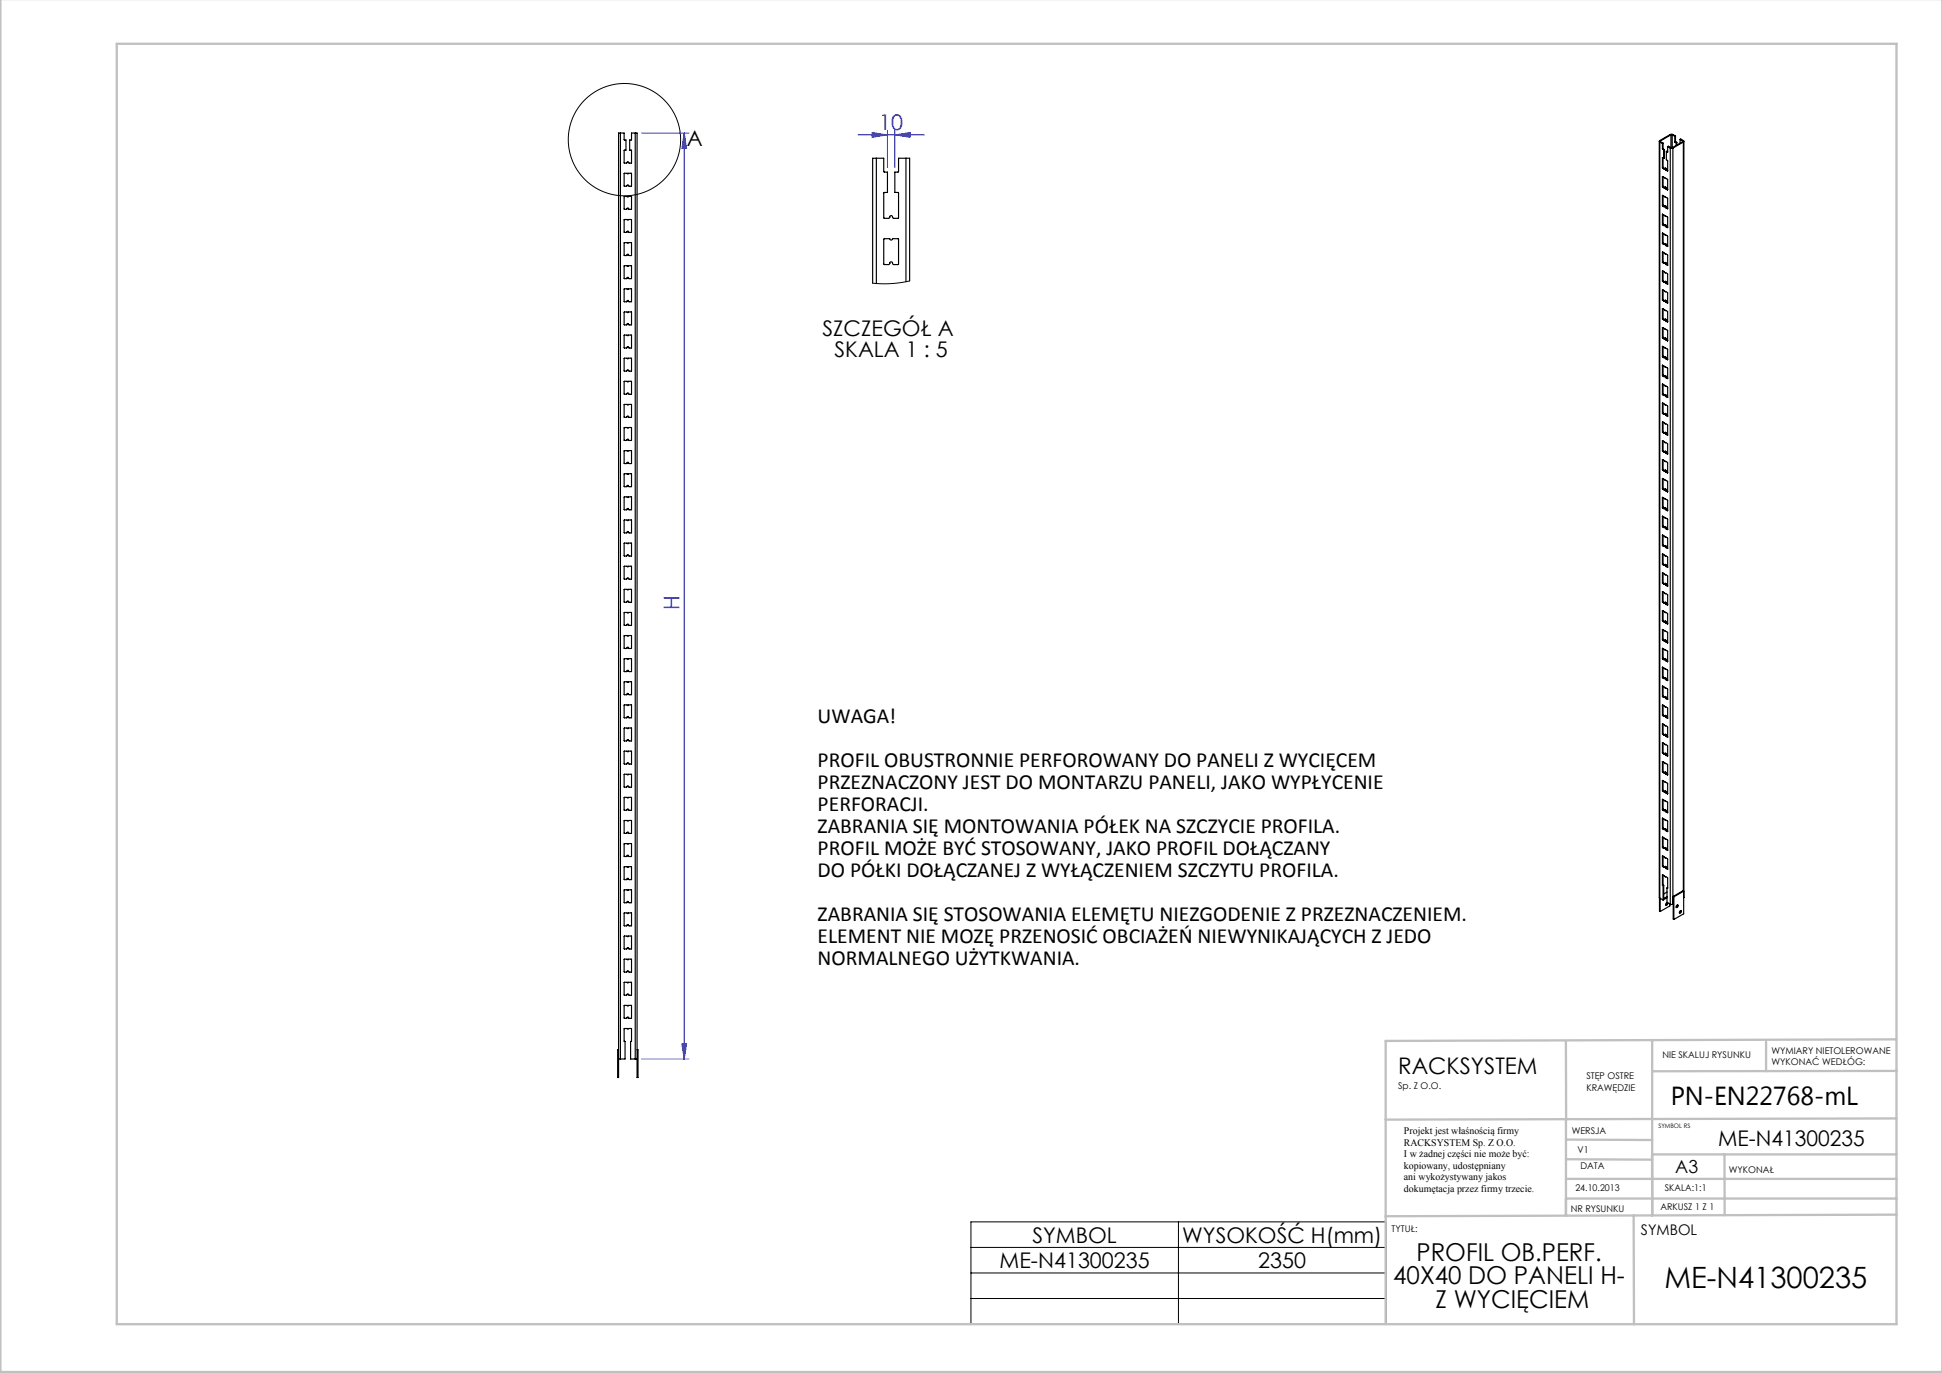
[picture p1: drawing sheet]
<svg xmlns="http://www.w3.org/2000/svg" width="420mm" height="297mm" viewBox="0 0 420 297" stroke-linecap="round" stroke-linejoin="round" font-family="sans-serif">
<g fill="none" stroke="#000" stroke-width=".22">
<path d="M210 264.3h89.7v22.1h-89.7zM210 269.8h89.7M210 275.4h89.7M254.9 264.3v22.1M210 280.9h89.7"/>
<circle cx="135.1" cy="30.2" r="12.1"/>
</g>
<path d="M138.8 28.8h10.2M148 28.8l.5 3.3h-1zM148 28.8v200.3M185.6 29.2h14.3M188.6 28.7l3.3 .5-3.3 .5zM191.9 28.2v8M193.5 29.2l3.3-.5v1zM193.5 28.2v8M138.8 229.1h10.2M147.5 225.8h1l-.5 3.3z" fill="none" stroke="#00f" stroke-width=".22"/>
<g fill="none" stroke="#c0c0c0" stroke-width=".5">
<path d="M.1 -.1v296.9h419.9M25.2 9.5h385v276.9h-385zM338.7 225.2v16.9M357.3 225v37.9v-13.2M382 225.4v6.3M410.1 224.8l-110.4 .4v61.2M410.1 231.7h-52.8M338.7 259.3h71.5M338.7 255h71.5M338.7 250.8l18.6 .1M338.7 246.5l18.6 .1M338.7 242.1v20.9"/>
<path d="M357.3 249.7h52.9M373 249.7v13.2M410.1 241.9l-110.4 .3M353.3 262.9l.1 23.5M410.2 262.7l-110.5 .4"/>
</g>
<g fill="#00f">
<path d="M148 28.8l.5 3.3h-1zM147.5 225.8h1l-.5 3.3z"/>
<path d="M188.6 28.7l3.3 .5-3.3 .5zM193.5 29.2l3.3-.5v1z"/>
</g>
<g fill="none" stroke="#000" stroke-width=".25">
<path d="M134.2 28.8h-.4v204.3h-.2v-6h.2M134.2 28.8h.8v1.4l.4 .1v2.2h-.4v2.7l.5 .1 .1-.2M134.2 28.8v200.3M135.6 35.1l.2-.1 .1 .1M135.6 35.1h.1M135.9 35.1h.1M137.4 28.8h.4v204.3h.2v-6h-.2M137.4 28.8h-.8v1.4l-.4 .1v2.2h.4v2.7l-.6 .1-.1-.2M137.4 28.8v200.3M189.5 34.2h-.8v27.1M189.5 34.2h1.6v2.9l.8 .1v4.4h-.7l-.1 .2v5.3l1.1 .1 .2-.2M189.5 34.2v27.1"/>
<path d="M195.9 34.2h.8v26.6M195.9 34.2h-1.6v2.9l-.8 .1v4.4h.7l.1 .2v5.3l-1 .1-.3-.2M195.9 34.2v26.7M358.9 30.6v163.5l.1 .2M359 30.7l.5 .4M359 30.7v163.6M359.1 30.5v.1M359.1 30.6l.6 .4M359.5 32.2l.1 .1M359.5 36.3l.1 .1M359.5 31.1v1.1M359.5 34.1v2.2"/>
<path d="M359.5 38.2v2.2M359.6 38.2l1.1 .6v2.2M359.6 38.2h-.1M359.6 34.1h-.1M359.6 32.3l.2 .1M359.6 34.1l.2 .1M359.6 36.4l.3 .2M359.7 32.1v.1M359.7 36.2v.1M359.7 31v1.1M359.7 34.2v2M359.7 38.2v2.1"/>
<path d="M359.7 31l-.2 .1M359.7 32.1l-.2 .1M359.7 36.2l-.2 .1M359.7 32.2l-.1 .1M359.7 32.2l.3 .2M359.7 36.3l.3 .2M359.7 36.3l-.1 .1M359.8 32.4v1.8M360 32.4v1.8h-.2M360 32.4h-.2M360 36.5l-.1 .1M360 36.5l.2 .1"/>
<path d="M360 36.5h.1M360 36.4l.2-.1 .1 .2M360.2 36.6l.1 .2M360.3 38.6h-.1M360.3 36.8l.3 .2M360.3 36.6l.1 .1M360.3 36.5v.1M360.3 36.5l-.1 .1M360.4 32.8v1.8l.3 .2v2.2M360.4 32.8l.2 .1M360.4 32.8h.3M360.4 36.7l-.1 .1"/>
<path d="M360.4 36.7l.3 .1M360.7 32.9h-.1M360.7 37h-.1M360.7 31.7l.5 .3M360.7 31.7l.1-.1 .6 .4M360.7 31.7v1.2M361.2 32h.6M361.2 32v163.6M361.4 32h.3M361.4 29.2h.3M361.4 29.2l-2.3 1.3M361.4 29.2v2.8"/>
<path d="M361.7 29.2l.5 .3M361.7 29.2v2.8M361.8 32v163.6M362.2 30.7l.1 .1M362.2 29.5v1.2M362.3 30.8l.2 .1M362.4 29.4l-.7-.3h-.4l-2.4 1.3 .1 .3M362.4 30.6v.1M362.4 29.4l-.2 .1M362.4 30.6l-.2 .1M362.4 29.4v1.2M362.4 30.7l-.1 .1"/>
<path d="M362.4 30.7l.2 .1M362.5 30.9v.6M362.6 30.8l-.1 .1M362.6 30.8v.6M363.4 30.2l.1-.1 .6 .3v.3M363.4 30.2l.5 .3M363.4 30.2v.8M363.9 30.5v.1M363.9 30.6l-2.2 1.4M364.1 30.7l-2.3 1.3M364.1 30.7v162M364.2 30.6l-.1 163.6"/>
<path d="M135.6 55.1l.2-.1 .1 .1M135.6 55.1l-.1 .2-.5-.1v-2.7h.6l.2 .1 .1-.1h.6l.1 2.7-.6 .1-.1-.2M135.6 50.1l.2-.1 .1 .1M135.6 50.1l-.1 .2-.5-.1v-2.7h.6l.2 .1 .1-.1h.6l.1 2.7-.6 .1-.1-.2M135.6 45.1l.2-.1 .1 .1M135.6 45.1l-.1 .2-.5-.1v-2.7h.6l.2 .1 .1-.1h.6l.1 2.7-.6 .1-.1-.2M135.6 40.1l.2-.1 .1 .1M135.6 40.1l-.1 .2-.5-.1v-2.7h.6l.2 .1 .1-.1h.6l.1 2.7-.6 .1-.1-.2M135.6 40.1h.1M135.6 45.1h.1M135.6 50.1h.1M135.6 55.1h.1"/>
<path d="M135.9 40.1h.1M135.9 45.1h.1M135.9 50.1h.1M135.9 55.1h.1M192.4 56.9a.3 .3 0 0 1 .3-.3 .3 .3 0 0 1 .3 .3M192.4 57l-.2 .2-1.1-.1v-5.4l1.3-.1a.3 .3 0 0 0 .3 .3 .3 .3 0 0 0 .3-.3l1.3 .1v5.4l-1 .1-.3-.2M192.4 46.9a.3 .3 0 0 1 .3-.3 .3 .3 0 0 1 .3 .3M192.4 46.9v.1M192.4 56.9v.1M193 46.9v.1M193 56.9v.1M359.5 56.7l.1 .1"/>
<path d="M359.5 52.6l.1 .1M359.5 48.6h.1M359.5 44.5l.1 .1M359.5 40.4l.1 .1M359.5 42.3v2.2M359.5 46.4v2.2M359.5 50.5v2.1M359.5 54.5v2.2M359.5 58.6v2.2M359.6 58.6l1.1 .6v2.3M359.6 58.6h-.1M359.6 54.5l1.1 .7v2.2"/>
<path d="M359.6 54.5h-.1M359.6 50.4l1.1 .7v2.2M359.6 50.4l-.1 .1M359.6 46.4l1.1 .6v2.2M359.6 46.4h-.1M359.6 42.3l1.1 .6v2.2M359.6 42.3h-.1M359.6 56.8l.3 .2M359.6 52.7l.3 .2M359.6 48.6l.3 .2M359.6 44.6l.3 .1M359.6 40.5l.3 .2"/>
<path d="M359.7 40.3v.1M359.7 44.4v.1M359.7 48.5v.1M359.7 52.6h.1M359.7 56.6v.1M359.7 42.3v2.1M359.7 46.4v2.1M359.7 50.5v2.1M359.7 54.6v2M359.7 58.7v2M359.7 40.3l-.2 .1M359.7 44.4l-.2 .1"/>
<path d="M359.7 48.5l-.2 .1M359.7 52.6h-.2M359.7 56.6l-.2 .1M359.7 40.4l.3 .1M359.7 40.4l-.1 .1M359.7 44.5l.3 .1M359.7 44.5l-.1 .1M359.7 48.6l.3 .1M359.7 48.6h-.1M359.7 52.6l.3 .2M359.7 52.6l-.1 .1M359.7 56.7l.3 .2"/>
<path d="M359.7 56.7l-.1 .1M360 56.9l.2 .1M360 56.9l-.1 .1M360 52.8l.2 .2M360 52.8l-.1 .1M360 48.8l.2 .1M360 48.8h-.1M360 44.7l.2 .1M360 44.7h-.1M360 40.6l.2 .1M360 40.6l-.1 .1M360 40.6h.1"/>
<path d="M360 44.7h.1M360 48.8h.1M360 52.8h.1M360 56.9h.1M360 40.5l.2-.1 .1 .2M360 44.6l.2-.1 .1 .2M360 48.7l.2-.1 .1 .2M360 52.8l.2-.1 .1 .2M360 56.8h.2l.1 .2M360.2 57l.1 .2M360.2 53l.1 .1M360.2 48.9l.1 .2"/>
<path d="M360.2 44.8l.1 .2M360.2 40.7l.1 .2M360.2 40.7h.1M360.2 48.9h.1M360.2 57h.1M360.3 42.7h-.1M360.3 46.7l-.1 .1M360.3 50.8l-.1 .1M360.3 54.9h-.1M360.3 59h-.1M360.3 57.2l.3 .2M360.3 53.1l.3 .2"/>
<path d="M360.3 49.1l.3 .1M360.3 45l.3 .1M360.3 40.9l.3 .2M360.3 40.6l.1 .2M360.3 44.7l.1 .2M360.3 48.8l.1 .2M360.3 52.9l.1 .2M360.3 57l.1 .1M360.3 44.7h.1M360.3 48.8h.1M360.3 52.9h.1M360.3 40.6l-.1 .1"/>
<path d="M360.3 44.7l-.1 .1M360.3 48.8l-.1 .1M360.3 52.9l-.1 .1M360.3 57h-.1M360.4 40.8l-.1 .1M360.4 40.8l.3 .1M360.4 44.9l-.1 .1M360.4 44.9l.3 .1M360.4 49l-.1 .1M360.4 49l.3 .1M360.4 53.1h-.1M360.4 53.1l.3 .1"/>
<path d="M360.4 57.1l-.1 .1M360.4 57.1l.3 .2M360.7 57.4h-.1M360.7 53.3h-.1M360.7 49.2h-.1M360.7 45.1h-.1M360.7 41l-.1 .1M135.6 75.1l.2-.1 .1 .1M135.6 75.1l-.1 .2-.5-.1v-2.7h.6l.2 .1 .1-.1h.6l.1 2.7-.6 .1-.1-.2M135.6 70.1l.2-.1 .1 .1M135.6 70.1l-.1 .2-.5-.1v-2.7h.6l.2 .1 .1-.1h.6l.1 2.7-.6 .1-.1-.2M135.6 65.1l.2-.1 .1 .1"/>
<path d="M135.6 65.1l-.1 .2-.5-.1v-2.7h.6l.2 .1 .1-.1h.6l.1 2.7-.6 .1-.1-.2M135.6 60.1l.2-.1 .1 .1M135.6 60.1l-.1 .2-.5-.1v-2.7h.6l.2 .1 .1-.1h.6l.1 2.7-.6 .1-.1-.2M135.6 60.1h.1M135.6 65.1h.1M135.6 70.1h.1M135.6 75.1h.1M135.9 60.1h.1M135.9 65.1h.1M135.9 70.1h.1M135.9 75.1h.1M359.5 77.1l.1 .1"/>
<path d="M359.5 73l.1 .1M359.5 69l.1 .1M359.5 64.9l.1 .1M359.5 60.8l.1 .1M359.5 62.7v2.2M359.5 66.8v2.2M359.5 70.9v2.1M359.5 75v2.1M359.5 79v2.2M359.6 79l1.1 .7v2.2M359.6 79h-.1M359.6 74.9l1.1 .7v2.2"/>
<path d="M359.6 74.9l-.1 .1M359.6 70.8l1.1 .7v2.2M359.6 70.8l-.1 .1M359.6 66.8l1.1 .6v2.2M359.6 66.8h-.1M359.6 62.7l1.1 .6v2.2M359.6 62.7h-.1M359.6 77.2l.3 .2M359.6 73.1l.3 .2M359.6 69.1l.3 .1M359.6 65l.3 .1M359.6 60.9l.3 .2"/>
<path d="M359.7 60.7v.1M359.7 64.8v.1M359.7 68.9v.1M359.7 73v.1M359.7 77v.1M359.7 62.7v2.1M359.7 66.8v2.1M359.7 70.9v2.1M359.7 75v2M359.7 79.1v2M359.7 60.7l-.2 .1M359.7 64.8l-.2 .1"/>
<path d="M359.7 68.9l-.2 .1M359.7 73h-.2M359.7 77l-.2 .1M359.7 60.8l.3 .2M359.7 60.8l-.1 .1M359.7 64.9l.3 .1M359.7 64.9l-.1 .1M359.7 69l-.1 .1M359.7 69l.3 .1M359.7 73.1l.3 .1M359.7 73.1h-.1M359.7 77.1l.3 .2"/>
<path d="M359.7 77.1l-.1 .1M360 77.3l.2 .2M360 77.3l-.1 .1M360 73.2l.2 .2M360 73.3h-.1M360 69.2l.2 .1M360 69.2h-.1M360 65.1l.2 .1M360 65.1h-.1M360 61l.2 .1M360 61l-.1 .1M360 61h.1"/>
<path d="M360 65.1h.1M360 69.2h.1M360 73.2v.1M360 77.3h.1M360 60.9l.2-.1 .1 .2M360 65l.2-.1 .1 .2M360 69.1l.2-.1 .1 .2M360 73.2l.2-.1 .1 .2M360 77.3l.2-.1 .1 .2M360.2 77.5l.1 .1M360.2 73.4l.1 .1M360.2 69.3l.1 .2"/>
<path d="M360.2 65.2l.1 .2M360.2 61.1l.1 .2M360.2 61.1h.1M360.2 65.2h.1M360.2 73.4h.1M360.3 63.1h-.1M360.3 67.1l-.1 .1M360.3 71.2l-.1 .1M360.3 75.3l-.1 .1M360.3 79.4h-.1M360.3 77.6l.3 .2M360.3 73.5l.3 .2"/>
<path d="M360.3 69.5l.3 .1M360.3 65.4l.3 .2M360.3 61.3l.3 .2M360.3 61l.1 .2M360.3 65.1l.1 .2M360.3 69.2l.1 .2M360.3 73.3l.1 .2M360.3 77.4l.1 .1M360.3 61h.1M360.3 69.2h.1M360.3 73.3h.1M360.3 77.4h.1"/>
<path d="M360.3 61l-.1 .1M360.3 65.1l-.1 .1M360.3 69.2l-.1 .1M360.3 73.3l-.1 .1M360.3 77.4l-.1 .1M360.4 61.2l-.1 .1M360.4 61.2l.3 .1M360.4 65.3l-.1 .1M360.4 65.3l.3 .1M360.4 69.4l-.1 .1M360.4 69.4l.3 .1M360.4 73.5h-.1"/>
<path d="M360.4 73.5l.3 .1M360.4 77.5l-.1 .1M360.4 77.5l.3 .2M360.7 77.8h-.1M360.7 73.7h-.1M360.7 69.6h-.1M360.7 65.5l-.1 .1M360.7 61.5h-.1M135 92.5h.6l.2 .1 .1-.1h.7v2.7l-.6 .1a.24 .24 0 0 0-.3-.3 .24 .24 0 0 0-.2 .3l-.5-.1zM135 82.5h.6l.2 .1 .1-.1h.7v2.7l-.6 .1a.24 .24 0 0 0-.3-.3 .24 .24 0 0 0-.2 .3l-.5-.1zM135.6 90.1l.2-.1 .1 .1M135.6 90.1l-.1 .2-.5-.1v-2.7h.6l.2 .1 .1-.1h.6l.1 2.7-.6 .1-.1-.2"/>
<path d="M135.6 80.1l.2-.1 .1 .1M135.6 80.1l-.1 .2-.5-.1v-2.7h.6l.2 .1 .1-.1h.6l.1 2.7-.6 .1-.1-.2M135.6 80.1h.1M135.6 90.1h.1M135.9 80.1h.1M135.9 90.1h.1M359.5 97.5l.1 .1M359.5 93.5h.1M359.5 89.4l.1 .1M359.5 85.3l.1 .1M359.5 81.2l.1 .1M359.5 83.1v2.2"/>
<path d="M359.5 87.2v2.2M359.5 91.3v2.2M359.5 95.4v2.1M359.5 99.5v2.1M359.6 99.4l1.1 .7v2.2M359.6 99.4l-.1 .1M359.6 95.3l1.1 .7v2.2M359.6 95.3l-.1 .1M359.6 91.3l1.1 .6v2.2M359.6 91.3h-.1M359.6 87.2l1.1 .6v2.2M359.6 87.2h-.1"/>
<path d="M359.6 83.1l1.1 .6v2.2M359.6 83.1h-.1M359.6 97.6l.3 .2M359.6 93.5l.3 .2M359.6 89.5l.3 .1M359.6 85.4l.3 .2M359.6 81.3l.3 .2M359.7 81.1v.1M359.7 85.2v.1M359.7 89.3v.1M359.7 93.4v.1M359.7 97.5h.1"/>
<path d="M359.7 83.1v2.1M359.7 87.2v2.1M359.7 91.3v2.1M359.7 95.4v2.1M359.7 99.5v2M359.7 81.1l-.2 .1M359.7 85.2l-.2 .1M359.7 89.3l-.2 .1M359.7 93.4l-.2 .1M359.7 97.5h-.2M359.7 81.2l.3 .2M359.7 81.2l-.1 .1"/>
<path d="M359.7 85.3l.3 .2M359.7 85.3l-.1 .1M359.7 89.4l.3 .1M359.7 89.4l-.1 .1M359.7 93.5l.3 .1M359.7 93.5h-.1M359.7 97.5l.3 .2M359.7 97.5l-.1 .1M360 97.7l.2 .2M360 97.8h-.1M360 93.7l.2 .1M360 93.7h-.1"/>
<path d="M360 89.6l.2 .1M360 89.6h-.1M360 85.5l.2 .1M360 85.5l-.1 .1M360 81.4l.2 .1M360 81.4l-.1 .1M360 81.4h.1M360 85.5h.1M360 89.6h.1M360 93.7h.1M360 97.7v.1M360 81.3h.2l.1 .2"/>
<path d="M360 85.4l.2-.1 .1 .2M360 89.5l.2-.1 .1 .2M360 93.6l.2-.1 .1 .2M360 97.7l.2-.1 .1 .2M360.2 97.9l.1 .1M360.2 93.8l.1 .2M360.2 89.7l.1 .2M360.2 85.6l.1 .2M360.2 81.5l.1 .2M360.2 81.5h.1M360.2 85.6h.1M360.2 89.7h.1"/>
<path d="M360.2 93.8h.1M360.2 97.9h.1M360.3 83.5h-.1M360.3 87.6h-.1M360.3 91.6l-.1 .1M360.3 95.7l-.1 .1M360.3 99.8l-.1 .1M360.3 98l.3 .2M360.3 94l.3 .1M360.3 89.9l.3 .2M360.3 85.8l.3 .2M360.3 81.7l.3 .2"/>
<path d="M360.3 81.5l.1 .1M360.3 85.5l.1 .2M360.3 89.6l.1 .2M360.3 93.7l.1 .2M360.3 97.8l.1 .2M360.3 85.5h.1M360.3 89.6h.1M360.3 93.7h.1M360.3 97.8h.1M360.3 81.5h-.1M360.3 85.5l-.1 .1M360.3 89.6l-.1 .1"/>
<path d="M360.3 93.7l-.1 .1M360.3 97.8l-.1 .1M360.4 81.6l-.1 .1M360.4 81.6l.3 .2M360.4 85.7l-.1 .1M360.4 85.7l.3 .1M360.4 89.8l-.1 .1M360.4 89.8l.3 .1M360.4 93.9l-.1 .1M360.4 93.9l.3 .1M360.4 98h-.1M360.4 98l.3 .1"/>
<path d="M360.7 98.2h-.1M360.7 94.1h-.1M360.7 90l-.1 .1M360.7 85.9l-.1 .1M360.7 81.9h-.1M135 112.5h.6l.2 .1 .1-.1h.7v2.7l-.6 .1a.24 .24 0 0 0-.3-.3 .24 .24 0 0 0-.2 .3l-.5-.1zM135 102.5h.6l.2 .1 .1-.1h.7v2.7l-.6 .1a.24 .24 0 0 0-.3-.3 .24 .24 0 0 0-.2 .3l-.5-.1zM135.6 110.1l.2-.1 .1 .1M135.6 110.1l-.1 .2-.5-.1v-2.7h.6l.2 .1 .1-.1h.6l.1 2.7-.6 .1-.1-.2M135.6 100.1l.2-.1 .1 .1M135.6 100.1l-.1 .2-.5-.1v-2.7h.6l.2 .1 .1-.1h.6l.1 2.7-.6 .1-.1-.2M135.6 100.1h.1"/>
<path d="M135.6 110.1h.1M135.9 100.1h.1M135.9 110.1h.1M359.5 118h.1M359.5 113.9l.1 .1M359.5 109.8l.1 .1M359.5 105.7l.1 .1M359.5 101.6l.1 .1M359.5 103.5v2.2M359.5 107.6v2.2M359.5 111.7v2.2M359.5 115.8v2.2"/>
<path d="M359.5 119.9v2.1M359.6 119.8l1.1 .7v2.2M359.6 119.8l-.1 .1M359.6 115.8l1.1 .6v2.2M359.6 115.8h-.1M359.6 111.7l1.1 .6v2.2M359.6 111.7h-.1M359.6 107.6l1.1 .6v2.2M359.6 107.6h-.1M359.6 103.5l1.1 .7v2.2M359.6 103.5h-.1M359.6 118l.3 .2"/>
<path d="M359.6 114l.3 .1M359.6 109.9l.3 .2M359.6 105.8l.3 .2M359.6 101.7l.3 .2M359.7 101.5v.1M359.7 105.6v.1M359.7 109.7v.1M359.7 113.8v.1M359.7 117.9v.1M359.7 103.6v2M359.7 107.6v2.1M359.7 111.7v2.1"/>
<path d="M359.7 115.8v2.1M359.7 119.9v2.1M359.7 101.5l-.2 .1M359.7 105.6l-.2 .1M359.7 109.7l-.2 .1M359.7 113.8l-.2 .1M359.7 117.9l-.2 .1M359.7 101.6l.3 .2M359.7 101.6l-.1 .1M359.7 105.7l.3 .2M359.7 105.7l-.1 .1M359.7 109.8l.3 .2"/>
<path d="M359.7 109.8l-.1 .1M359.7 113.9l.3 .1M359.7 113.9l-.1 .1M359.7 118l.3 .1M359.7 118h-.1M360 118.2l.2 .1M360 118.2h-.1M360 114.1l.2 .1M360 114.1h-.1M360 110l.2 .1M360 110l-.1 .1M360 105.9l.2 .1"/>
<path d="M360 105.9l-.1 .1M360 101.8l.2 .1M360 101.8l-.1 .1M360 101.8h.1M360 105.9h.1M360 110h.1M360 114.1h.1M360 118.2h.1M360 101.8l.2-.1 .1 .2M360 105.8h.2l.1 .1M360 109.9l.2-.1 .1 .2M360 114l.2-.1 .1 .2"/>
<path d="M360 118.1l.2-.1 .1 .2M360.2 118.3l.1 .2M360.2 114.2l.1 .2M360.2 110.1l.1 .2M360.2 106l.1 .2M360.2 102l.1 .1M360.2 101.9v.1M360.2 106h.1M360.2 110.1h.1M360.2 114.2h.1M360.2 118.3h.1M360.3 103.9h-.1"/>
<path d="M360.3 108h-.1M360.3 112.1h-.1M360.3 116.1l-.1 .1M360.3 118.5l.3 .1M360.3 114.4l.3 .2M360.3 110.3l.3 .2M360.3 106.2l.3 .2M360.3 102.1l.3 .2M360.3 101.9l.1 .1M360.3 106l.1 .1M360.3 110l.1 .2M360.3 114.1l.1 .2"/>
<path d="M360.3 118.2l.1 .2M360.3 101.9h.1M360.3 105.9v.1M360.3 110h.1M360.3 114.1h.1M360.3 118.2h.1M360.3 101.9h-.1M360.3 105.9l-.1 .1M360.3 110l-.1 .1M360.3 114.1l-.1 .1M360.3 118.2l-.1 .1M360.4 102l-.1 .1"/>
<path d="M360.4 102l.3 .2M360.4 106.1l-.1 .1M360.4 106.1l.3 .2M360.4 110.2l-.1 .1M360.4 110.2l.3 .1M360.4 114.3l-.1 .1M360.4 114.3l.3 .1M360.4 118.4l-.1 .1M360.4 118.4l.3 .1M360.7 118.6h-.1M360.7 114.5l-.1 .1M360.7 110.4l-.1 .1"/>
<path d="M360.7 106.4h-.1M360.7 102.3h-.1M135.6 135.1l.2-.1 .1 .1M135.6 135.1l-.1 .2-.5-.1v-2.7h.6l.2 .1 .1-.1h.6l.1 2.7-.6 .1-.1-.2M135.6 130.1l.2-.1 .1 .1M135.6 125.1l.2-.1 .1 .1M135.6 125.1l-.1 .2-.5-.1v-2.7h.6l.2 .1 .1-.1h.6l.1 2.7-.6 .1-.1-.2M135.6 120.1l.2-.1 .1 .1M135.6 120.1l-.1 .2-.5-.1v-2.7h.6l.2 .1 .1-.1h.6l.1 2.7-.6 .1-.1-.2M135.6 130.1l-.1 .2-.5-.1v-2.7h.6l.2 .1 .1-.1h.6l.1 2.7-.6 .1-.1-.2M135.6 120.1h.1M135.6 125.1h.1"/>
<path d="M135.6 130.1h.1M135.6 135.1h.1M135.9 120.1h.1M135.9 125.1h.1M135.9 130.1h.1M135.9 135.1h.1M359.5 138.4l.1 .1M359.5 134.3l.1 .1M359.5 130.2l.1 .1M359.5 126.1l.1 .1M359.5 122l.1 .1M359.5 123.9v2.2"/>
<path d="M359.5 128v2.2M359.5 132.1v2.2M359.5 136.2v2.2M359.6 136.2l1.1 .6v2.2M359.6 136.2h-.1M359.6 132.1l1.1 .6v2.2M359.6 132.1h-.1M359.6 128l1.1 .6v2.3M359.6 128h-.1M359.6 123.9l1.1 .7v2.2M359.6 123.9h-.1M359.6 138.5l.3 .1"/>
<path d="M359.6 134.4l.3 .2M359.6 130.3l.3 .2M359.6 126.2l.3 .2M359.6 122.1l.3 .2M359.7 122h.1M359.7 126v.1M359.7 130.1v.1M359.7 134.2v.1M359.7 138.3v.1M359.7 124v2M359.7 128.1v2M359.7 132.1v2.1"/>
<path d="M359.7 136.2v2.1M359.7 122h-.2M359.7 126l-.2 .1M359.7 130.1l-.2 .1M359.7 134.2l-.2 .1M359.7 138.3l-.2 .1M359.7 122l.3 .2M359.7 122l-.1 .1M359.7 126.1l.3 .2M359.7 126.1l-.1 .1M359.7 130.2l.3 .2M359.7 130.2l-.1 .1"/>
<path d="M359.7 134.3l.3 .2M359.7 134.3l-.1 .1M359.7 138.4l.3 .1M359.7 138.4l-.1 .1M360 138.6l.2 .1M360 138.6h-.1M360 134.5l.2 .1M360 134.5l-.1 .1M360 130.4l.2 .1M360 130.4l-.1 .1M360 126.3l.2 .1M360 126.3l-.1 .1"/>
<path d="M360 122.2l.2 .2M360 122.2l-.1 .1M360 122.2h.1M360 126.3h.1M360 130.4h.1M360 134.5h.1M360 138.6h.1M360 122.2l.2-.1 .1 .2M360 126.3l.2-.1 .1 .2M360 130.3l.2-.1 .1 .2M360 134.4l.2-.1 .1 .2M360 138.5l.2-.1 .1 .2"/>
<path d="M360.2 138.7l.1 .2M360.2 134.6l.1 .2M360.2 130.5l.1 .2M360.2 126.5l.1 .1M360.2 122.4l.1 .1M360.2 122.4h.1M360.2 126.4v.1M360.2 130.5h.1M360.2 134.6h.1M360.2 138.7h.1M360.3 120.2l-.1 .1M360.3 124.3h-.1"/>
<path d="M360.3 128.4h-.1M360.3 132.5h-.1M360.3 136.6h-.1M360.3 138.9l.3 .2M360.3 134.8l.3 .2M360.3 130.7l.3 .2M360.3 126.6l.3 .2M360.3 122.5l.3 .2M360.3 122.3l.1 .2M360.3 126.4l.1 .1M360.3 130.5l.1 .1M360.3 134.5l.1 .2"/>
<path d="M360.3 138.6l.1 .2M360.3 122.3h.1M360.3 126.4h.1M360.3 130.4v.1M360.3 134.5h.1M360.3 138.6h.1M360.3 122.3l-.1 .1M360.3 126.4l-.1 .1M360.3 130.4l-.1 .1M360.3 134.5l-.1 .1M360.3 138.6l-.1 .1M360.4 122.5h-.1"/>
<path d="M360.4 122.5l.3 .1M360.4 126.5l-.1 .1M360.4 126.5l.3 .2M360.4 130.6l-.1 .1M360.4 130.6l.3 .2M360.4 134.7l-.1 .1M360.4 134.7l.3 .1M360.4 138.8l-.1 .1M360.4 138.8l.3 .1M360.7 139l-.1 .1M360.7 134.9l-.1 .1M360.7 130.9h-.1"/>
<path d="M360.7 126.8h-.1M360.7 122.7h-.1M135.6 155.1l.2-.1 .1 .1M135.6 155.1l-.1 .2-.5-.1v-2.7h.6l.2 .1 .1-.1h.6l.1 2.7-.6 .1-.1-.2M135.6 150.1l.2-.1 .1 .1M135.6 150.1l-.1 .2-.5-.1v-2.7h.6l.2 .1 .1-.1h.6l.1 2.7-.6 .1-.1-.2M135.6 145.1l.2-.1 .1 .1M135.6 145.1l-.1 .2-.5-.1v-2.7h.6l.2 .1 .1-.1h.6l.1 2.7-.6 .1-.1-.2M135.6 140.1l.2-.1 .1 .1M135.6 140.1l-.1 .2-.5-.1v-2.7h.6l.2 .1 .1-.1h.6l.1 2.7-.6 .1-.1-.2M135.6 140.1h.1M135.6 145.1h.1"/>
<path d="M135.6 150.1h.1M135.6 155.1h.1M135.9 140.1h.1M135.9 145.1h.1M135.9 150.1h.1M135.9 155.1h.1M359.5 158.8l.1 .1M359.5 154.7l.1 .1M359.5 150.6l.1 .1M359.5 146.5l.1 .1M359.5 142.5h.1M359.5 140.3v2.2"/>
<path d="M359.5 144.4v2.1M359.5 148.4v2.2M359.5 152.5v2.2M359.5 156.6v2.2M359.6 156.6l1.1 .6v2.2M359.6 156.6h-.1M359.6 152.5l1.1 .6v2.3M359.6 152.5h-.1M359.6 148.4l1.1 .7v2.2M359.6 148.4h-.1M359.6 144.3l1.1 .7v2.2M359.6 144.3l-.1 .1"/>
<path d="M359.6 140.3l1.1 .6v2.2M359.6 140.3h-.1M359.6 158.9l.3 .1M359.6 154.8l.3 .2M359.6 150.7l.3 .2M359.6 146.6l.3 .2M359.6 142.5l.3 .2M359.7 142.4v.1M359.7 146.5h.1M359.7 150.5v.1M359.7 154.6v.1M359.7 158.7v.1"/>
<path d="M359.7 140.3v2.1M359.7 144.4v2.1M359.7 148.5v2M359.7 152.6v2M359.7 156.6v2.1M359.7 142.4l-.2 .1M359.7 146.5h-.2M359.7 150.5l-.2 .1M359.7 154.6l-.2 .1M359.7 158.7l-.2 .1M359.7 142.5l.3 .1M359.7 142.5h-.1"/>
<path d="M359.7 146.5l.3 .2M359.7 146.5l-.1 .1M359.7 150.6l.3 .2M359.7 150.6l-.1 .1M359.7 154.7l.3 .2M359.7 154.7l-.1 .1M359.7 158.8l.3 .1M359.7 158.8l-.1 .1M360 159l.2 .1M360 159h-.1M360 154.9l.2 .1M360 154.9l-.1 .1"/>
<path d="M360 150.8l.2 .1M360 150.8l-.1 .1M360 146.7l.2 .2M360 146.7l-.1 .1M360 142.7l.2 .1M360 142.7h-.1M360 142.7h.1M360 146.7h.1M360 150.8h.1M360 154.9h.1M360 159h.1M360 142.6l.2-.1 .1 .2"/>
<path d="M360 146.7l.2-.1 .1 .2M360 150.7h.2l.1 .2M360 154.8l.2-.1 .1 .2M360 158.9l.2-.1 .1 .2M360.2 159.1l.1 .2M360.2 155l.1 .2M360.2 150.9l.1 .2M360.2 146.9l.1 .1M360.2 142.8l.1 .2M360.2 142.8h.1M360.2 146.9h.1M360.2 150.9h.1"/>
<path d="M360.2 155h.1M360.2 159.1h.1M360.3 140.6l-.1 .1M360.3 144.7l-.1 .1M360.3 148.8h-.1M360.3 152.9h-.1M360.3 157h-.1M360.3 159.3l.3 .2M360.3 155.2l.3 .2M360.3 151.1l.3 .2M360.3 147l.3 .2M360.3 143l.3 .1"/>
<path d="M360.3 142.7l.1 .2M360.3 146.8l.1 .2M360.3 150.9l.1 .1M360.3 154.9l.1 .2M360.3 159l.1 .2M360.3 142.7h.1M360.3 146.8h.1M360.3 150.9h.1M360.3 154.9h.1M360.3 159h.1M360.3 142.7l-.1 .1M360.3 146.8l-.1 .1"/>
<path d="M360.3 150.9h-.1M360.3 154.9l-.1 .1M360.3 159l-.1 .1M360.4 142.9l-.1 .1M360.4 142.9l.3 .1M360.4 147h-.1M360.4 147l.3 .1M360.4 151l-.1 .1M360.4 151l.3 .2M360.4 155.1l-.1 .1M360.4 155.1l.3 .1M360.4 159.2l-.1 .1"/>
<path d="M360.4 159.2l.3 .1M360.7 159.4l-.1 .1M360.7 155.4h-.1M360.7 151.3h-.1M360.7 147.2h-.1M360.7 143.1h-.1M135.6 175.1l.2-.1 .1 .1M135.6 175.1l-.1 .2-.5-.1v-2.7h.6l.2 .1 .1-.1h.6l.1 2.7-.6 .1-.1-.2M135.6 170.1l.2-.1 .1 .1M135.6 170.1l-.1 .2-.5-.1v-2.7h.6l.2 .1 .1-.1h.6l.1 2.7-.6 .1-.1-.2M135.6 165.1l.2-.1 .1 .1M135.6 165.1l-.1 .2-.5-.1v-2.7h.6l.2 .1 .1-.1h.6l.1 2.7-.6 .1-.1-.2"/>
<path d="M135.6 160.1l.2-.1 .1 .1M135.6 160.1l-.1 .2-.5-.1v-2.7h.6l.2 .1 .1-.1h.6l.1 2.7-.6 .1-.1-.2M135.6 160.1h.1M135.6 165.1h.1M135.6 170.1h.1M135.6 175.1h.1M135.9 160.1h.1M135.9 165.1h.1M135.9 170.1h.1M135.9 175.1h.1M359.5 179.2l.1 .1M359.5 175.1l.1 .1"/>
<path d="M359.5 171l.1 .1M359.5 166.9l.1 .1M359.5 162.9l.1 .1M359.5 160.7v2.2M359.5 164.8v2.1M359.5 168.9v2.1M359.5 172.9v2.2M359.5 177v2.2M359.6 177l1.1 .6v2.3M359.6 177h-.1M359.6 172.9l1.1 .7v2.2M359.6 172.9h-.1"/>
<path d="M359.6 168.8l1.1 .7v2.2M359.6 168.8l-.1 .1M359.6 164.7l1.1 .7v2.2M359.6 164.7l-.1 .1M359.6 160.7l1.1 .6v2.2M359.6 160.7h-.1M359.6 179.3l.3 .2M359.6 175.2l.3 .2M359.6 171.1l.3 .2M359.6 167l.3 .2M359.6 163l.3 .1M359.7 162.8v.1"/>
<path d="M359.7 166.9v.1M359.7 171h.1M359.7 175v.1M359.7 179.1v.1M359.7 160.7v2.1M359.7 164.8v2.1M359.7 168.9v2.1M359.7 173v2M359.7 177v2.1M359.7 162.8l-.2 .1M359.7 166.9h-.2M359.7 171h-.2"/>
<path d="M359.7 175l-.2 .1M359.7 179.1l-.2 .1M359.7 162.9l.3 .1M359.7 162.9l-.1 .1M359.7 167l.3 .1M359.7 167h-.1M359.7 171l.3 .2M359.7 171l-.1 .1M359.7 175.1l.3 .2M359.7 175.1l-.1 .1M359.7 179.2l.3 .2M359.7 179.2l-.1 .1"/>
<path d="M360 179.4l.2 .1M360 179.4l-.1 .1M360 175.3l.2 .1M360 175.3l-.1 .1M360 171.2l.2 .2M360 171.2l-.1 .1M360 167.1l.2 .2M360 167.2h-.1M360 163.1l.2 .1M360 163.1h-.1M360 163.1h.1M360 167.1v.1"/>
<path d="M360 171.2h.1M360 175.3h.1M360 179.4h.1M360 163l.2-.1 .1 .2M360 167.1l.2-.1 .1 .2M360 171.2l.2-.1 .1 .2M360 175.2h.2l.1 .2M360 179.3l.2-.1 .1 .2M360.2 179.5l.1 .2M360.2 175.4l.1 .2M360.2 171.4l.1 .1M360.2 167.3l.1 .2"/>
<path d="M360.2 163.2l.1 .2M360.2 163.2h.1M360.2 167.3h.1M360.2 171.4h.1M360.2 175.4h.1M360.2 179.5h.1M360.3 161.1h-.1M360.3 165.1l-.1 .1M360.3 169.2l-.1 .1M360.3 173.3h-.1M360.3 177.4h-.1M360.3 179.7l.3 .2"/>
<path d="M360.3 175.6l.3 .2M360.3 171.5l.3 .2M360.3 167.5l.3 .1M360.3 163.4l.3 .1M360.3 163.1l.1 .2M360.3 167.2l.1 .2M360.3 171.3l.1 .2M360.3 175.4l.1 .1M360.3 179.4l.1 .2M360.3 163.1h.1M360.3 167.2h.1M360.3 171.3h.1"/>
<path d="M360.3 175.4h.1M360.3 179.4h.1M360.3 163.1l-.1 .1M360.3 167.2l-.1 .1M360.3 171.3l-.1 .1M360.3 175.4h-.1M360.3 179.4l-.1 .1M360.4 163.3l-.1 .1M360.4 163.3l.3 .1M360.4 167.4l-.1 .1M360.4 167.4l.3 .1M360.4 171.5h-.1"/>
<path d="M360.4 171.5l.3 .1M360.4 175.5l-.1 .1M360.4 175.5l.3 .2M360.4 179.6l-.1 .1M360.4 179.6l.3 .1M360.7 179.9h-.1M360.7 175.8h-.1M360.7 171.7h-.1M360.7 167.6h-.1M360.7 163.5h-.1M135 197.5h.6l.2 .1 .1-.1h.7v2.7l-.6 .1a.24 .24 0 0 0-.3-.3 .24 .24 0 0 0-.2 .3l-.5-.1zM135 187.5h.6l.2 .1 .1-.1h.7v2.7l-.6 .1a.24 .24 0 0 0-.3-.3 .24 .24 0 0 0-.2 .3l-.5-.1z"/>
<path d="M135.6 195.1l.2-.1 .1 .1M135.6 195.1l-.1 .2-.5-.1v-2.7h.6l.2 .1 .1-.1h.6l.1 2.7-.6 .1-.1-.2M135.6 185.1l.2-.1 .1 .1M135.6 185.1l-.1 .2-.5-.1v-2.7h.6l.2 .1 .1-.1h.6l.1 2.7-.6 .1-.1-.2M135.6 180.1l-.1 .2-.5-.1v-2.7h.6l.2 .1 .1-.1h.6l.1 2.7-.6 .1-.1-.2M135.6 180.1l.2-.1 .1 .1M135.6 180.1h.1M135.6 185.1h.1M135.6 195.1h.1M135.9 180.1h.1M135.9 185.1h.1M135.9 195.1h.1"/>
<path d="M358.9 194.2v2.9l.1 .1M359 194.3l.7 .4M359 194.3v2.9M359.5 187.4h.1M359.5 183.3l.1 .1M359.5 191.4l.1 .1M359.5 181.1v2.2M359.5 185.2v2.2M359.5 189.3v2.1M359.6 185.2l1.1 .6v2.2M359.6 185.2h-.1M359.6 181.1l1.1 .6v2.2"/>
<path d="M359.6 181.1h-.1M359.6 189.2l1.1 .7v2.2M359.6 189.2l-.1 .1M359.6 187.4l.3 .2M359.6 183.4l.3 .1M359.6 191.5l.1 .1M359.7 183.2v.1M359.7 187.3v.1M359.7 191.4h.1M359.7 181.1v2.1M359.7 185.2v2.1M359.7 189.3v2.1"/>
<path d="M359.7 191.6v3.1M359.7 183.2l-.2 .1M359.7 187.3l-.2 .1M359.7 191.4h-.2M359.7 183.3l.3 .1M359.7 183.3l-.1 .1M359.7 187.4l.3 .1M359.7 187.4h-.1M359.7 191.4l-.1 .1M359.7 191.4l.1 .1M359.8 191.5v2.9l.7-.4M359.8 191.5l-.1 .1"/>
<path d="M360 187.6l.2 .1M360 187.6h-.1M360 183.5l.2 .1M360 183.5h-.1M360 183.5h.1M360 187.6h.1M360 183.4l.2-.1 .1 .2M360 187.5l.2-.1 .1 .2M360.2 187.7l.1 .2M360.2 183.6l.1 .2M360.2 183.6h.1M360.2 187.7h.1"/>
<path d="M360.3 181.5h-.1M360.3 185.5l-.1 .1M360.3 189.6l-.1 .1M360.3 187.9l.3 .1M360.3 183.8l.3 .2M360.3 183.5l.1 .2M360.3 187.6l.1 .2M360.3 183.5h.1M360.3 187.6h.1M360.3 183.5l-.1 .1M360.3 187.6l-.1 .1M360.4 195.4l.1-.1a.27 .27 0 0 1 .1 .3 .27 .27 0 0 1-.4 .1z"/>
<path d="M360.4 183.7l-.1 .1M360.4 183.7l.3 .1M360.4 187.8l-.1 .1M360.4 187.8l.3 .1M360.5 192.1v3.1l.7 .4M360.5 192.1h.1M360.5 193l-.7 .4M360.5 194.2l-.8 .5M360.5 195.3l-.3 .5M360.7 188h-.1M360.7 183.9l-.1 .1M360.7 192.1h-.1"/>
<path d="M360.7 192l-.2 .1M361.2 195.5v.5l-2.2 1.2M361.2 195.6h.6M361.9 193.9v4.9l.1 .1M361.9 193.9l.1 .1M361.9 195.5l-.1 .1M362 194v4.9M362.6 195.8l.2-.1a.27 .27 0 0 1 .1 .4 .27 .27 0 0 1-.4 .1zM362.8 195.7l-.3 .5M363.3 197.1l.2-.1a.27 .27 0 0 1 .1 .4 .27 .27 0 0 1-.4 0zM363.5 197l-.3 .5M364.1 192.8v4.9l-2.1 1.2"/>
<path d="M364.1 192.8l-2.1 1.2M364.1 192.8l-.1-.1-2.1 1.2M135 217.5h.6l.2 .1 .1-.1h.7v2.7l-.6 .1a.24 .24 0 0 0-.3-.3 .24 .24 0 0 0-.2 .3l-.5-.1zM135 207.5h.6l.2 .1 .1-.1h.7v2.7l-.6 .1a.24 .24 0 0 0-.3-.3 .24 .24 0 0 0-.2 .3l-.5-.1zM135.6 215.1l.2-.1 .1 .1M135.6 215.1l-.1 .2-.5-.1v-2.7h.6l.2 .1 .1-.1h.6l.1 2.7-.6 .1-.1-.2M135.6 205.1l.2-.1 .1 .1M135.6 205.1l-.1 .2-.5-.1v-2.7h.6l.2 .1 .1-.1h.6l.1 2.7-.6 .1-.1-.2M135.6 205.1h.1M135.6 215.1h.1M135.9 205.1h.1M135.9 215.1h.1"/>
<path d="M133.8 229.1h.4M134.2 229.1h1v-3.8l-.2-.1 .1-2.7h.5l.2 .1 .1-.1h.7v2.7l-.2 .1v3.8h1M137.4 229.1h.4"/>
</g>
<path d="M196.7 60.8l-4 .5h-4" fill="none" stroke="#000" stroke-width=".22"/>
<text font-size="6.3" x="360" y="278.5">ME-N41300235</text>
<text font-size="5.6" x="361.3" y="239.1">PN-EN22768-mL</text>
<g font-size="5.3">
<text x="306.4" y="272.7">PROFIL OB.PERF.</text>
<text x="301.3" y="277.8">40X40 DO PANELI H-</text>
<text x="310.5" y="282.9">Z WYCIĘCIEM</text>
</g>
<text font-size="4.9" x="302.4" y="232.4">RACKSYSTEM</text>
<g font-size="4.7" fill="#00f">
<text x="190.1" y="28.2">10</text>
<text x="147" y="131.9" transform="rotate(-90 147 131.9)">H</text>
</g>
<g font-size="4.7">
<text x="148.5" y="31.5">A</text>
<text x="177.9" y="72.6">SZCZEGÓŁ A</text>
<text x="180.5" y="77.2">SKALA 1 : 5</text>
<text x="176.8" y="156.4">UWAGA!</text>
<text x="176.8" y="165.9">PROFIL OBUSTRONNIE PERFOROWANY DO PANELI Z WYCIĘCEM</text>
<text x="176.8" y="170.6">PRZEZNACZONY JEST DO MONTARZU PANELI, JAKO WYPŁYCENIE</text>
<text x="176.8" y="175.4">PERFORACJI.</text>
<text x="176.8" y="180.1">ZABRANIA SIĘ MONTOWANIA PÓŁEK NA SZCZYCIE PROFILA.</text>
<text x="176.8" y="184.9">PROFIL MOŻE BYĆ STOSOWANY, JAKO PROFIL DOŁĄCZANY</text>
<text x="176.8" y="189.6">DO PÓŁKI DOŁĄCZANEJ Z WYŁĄCZENIEM SZCZYTU PROFILA.</text>
<text x="176.8" y="199.2">ZABRANIA SIĘ STOSOWANIA ELEMĘTU NIEZGODENIE Z PRZEZNACZENIEM.</text>
<text x="176.8" y="203.9">ELEMENT NIE MOZĘ PRZENOSIĆ OBCIAŻEŃ NIEWYNIKAJĄCYCH Z JEDO</text>
<text x="176.8" y="208.7">NORMALNEGO UŻYTKWANIA.</text>
<text x="371.6" y="247.8">ME-N41300235</text>
<text x="223.3" y="268.8">SYMBOL</text>
<text x="255.7" y="268.8">WYSOKOŚĆ H(mm)</text>
<text x="216.2" y="274.3">ME-N41300235</text>
<text x="272.1" y="274.3">2350</text>
</g>
<text font-size="3.9" x="362.3" y="253.8">A3</text>
<text font-size="3.2" x="354.9" y="267.2">SYMBOL</text>
<g font-size="2.2">
<text x="303.6" y="245.3">Projekt jest właśnością firmy</text>
<text x="303.6" y="247.8">RACKSYSTEM Sp. Z O.O.</text>
<text x="303.6" y="250.3">I w żadnej części nie może być:</text>
<text x="303.6" y="252.8">kopiowany, udostępniany</text>
<text x="303.6" y="255.3">ani wykożystywany jakos</text>
<text x="303.6" y="257.8">dokumętacja przez firmy trzecie.</text>
</g>
<g font-size="2">
<text x="383.1" y="227.9">WYMIARY NIETOLEROWANE</text>
<text x="343.1" y="233.4">STĘP OSTRE</text>
<text x="359.5" y="228.9">NIE SKALUJ RYSUNKU</text>
<text x="383.1" y="230.4">WYKONAĆ WEDŁÓG:</text>
<text x="302.4" y="235.5">Sp. Z O.O.</text>
<text x="343.1" y="235.9">KRAWĘDZIE</text>
<text x="339.9" y="245.4">WERSJA</text>
<text x="341.2" y="249.4">V1</text>
<text x="340.7" y="257.7">24.10.2013</text>
<text x="341.8" y="252.9">DATA</text>
<text x="360.1" y="257.7">SKALA:1:1</text>
<text x="373.9" y="253.8">WYKONAŁ</text>
<text x="339.7" y="262.3">NR RYSUNKU</text>
<text x="359.1" y="261.8">ARKUSZ 1 Z 1</text>
<text x="301" y="266.4">TYTUŁ:</text>
</g>
<text font-size="1.3" x="358.7" y="244">SYMBOL RS</text>
</svg>
